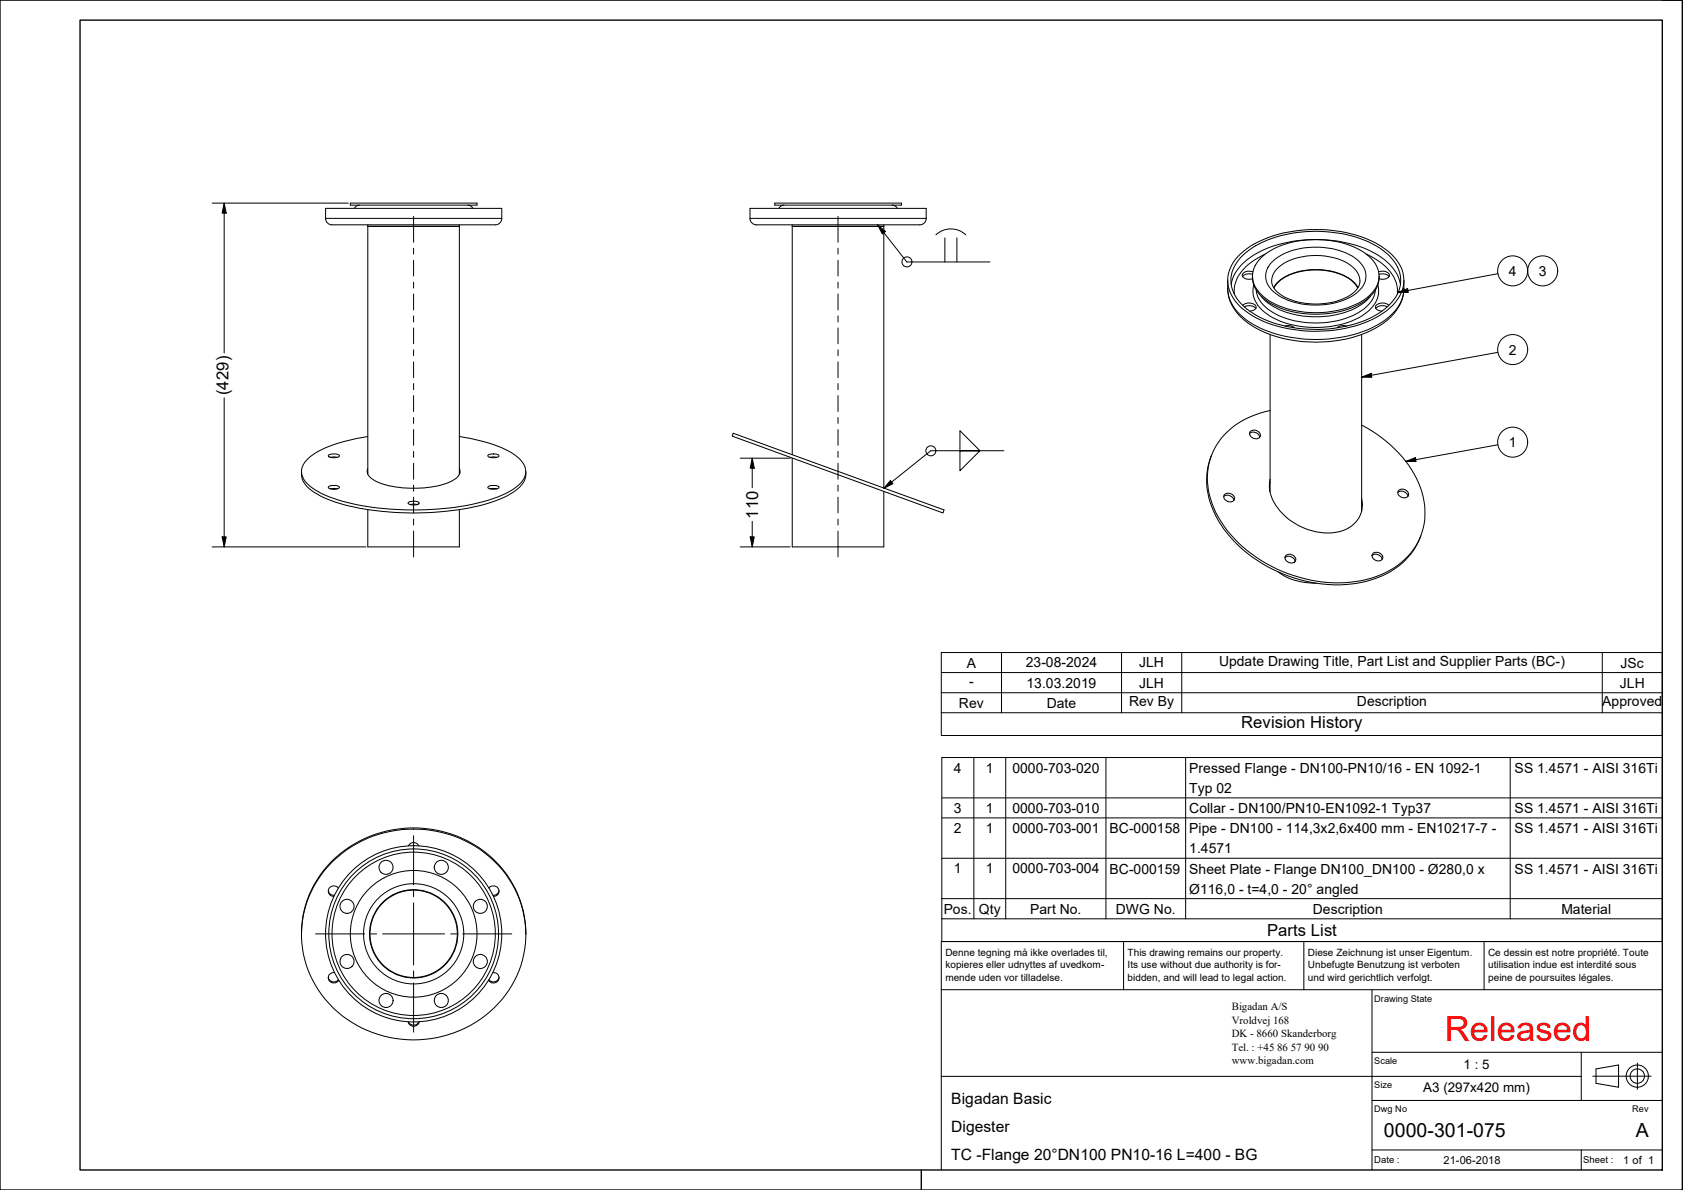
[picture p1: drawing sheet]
<svg xmlns="http://www.w3.org/2000/svg" width="420mm" height="297mm" viewBox="0 0 420 297" stroke-linecap="round" stroke-linejoin="round" font-family="sans-serif">
<!-- layer: Visible -->
<g fill="none" stroke="#000" stroke-width=".25">
<path d="M81.3 54.5a1.59 1.59 0 0 0 1.6 1.6M81.3 54.5v-2.5h44v2.5M82.8 56.1h40.9M87.5 50.7h31.6v.5h-31.6zM89.8 51.2a1.42 1.42 0 0 0-1.3 .8M91.8 56.5h22.9M91.8 56.1v62.3M114.7 56.1v62.3M116.8 51.2a1.42 1.42 0 0 1 1.3 .8M125.3 54.5a1.59 1.59 0 0 1-1.6 1.6M187.2 54.5a1.59 1.59 0 0 0 1.6 1.6h40.8a1.59 1.59 0 0 0 1.6-1.6M187.2 54.5v-2.5h44v2.5"/>
<path d="M193.4 50.7h31.6v.5h-31.6zM195.7 51.2a1.42 1.42 0 0 0-1.3 .8M197.8 56.5h22.8M197.8 56.1v57.4M220.6 56.1v65.7M222.7 51.2a1.42 1.42 0 0 1 1.3 .8M306.5 70a11.7 11.7 0 0 0 6.8 11.7 33.3 33.3 0 0 0 30.4 0 11.8 11.8 0 0 0 6.8-11.7M309.7 64.3a23.8 23.8 0 0 1 15.1-6.4 31.2 31.2 0 0 1 19.8 4.1 9.7 9.7 0 0 1 5 9 11.6 11.6 0 0 1-6.6 7.9 33.2 33.2 0 0 1-29.3-.1 10.9 10.9 0 0 1-6.4-8.7 8.6 8.6 0 0 1 2.4-5.8zM309.7 63.4a26.4 26.4 0 0 1 16-6 32.4 32.4 0 0 1 19 4 10.5 10.5 0 0 1 5.8 9.1 11.1 11.1 0 0 1-6 8.2 34.1 34.1 0 0 1-25.4 2.8 20 20 0 0 1-10.8-6.4 8.3 8.3 0 0 1 1.4-11.7zM310.3 76.2a2.24 2.24 0 0 1 3.3 .3 1.28 1.28 0 0 1-1.6 1.2M310.6 76.6a2.41 2.41 0 0 1 2.9 .4M312.7 68.9a7.7 7.7 0 0 0 4.4 6.8 24.8 24.8 0 0 0 22.8 0 7.7 7.7 0 0 0 4.4-6.8"/>
<path d="M312.7 68.5a2.42 2.42 0 0 0-2.5 .5M312.8 67.8a2.05 2.05 0 0 0-2.7 .9 1.85 1.85 0 0 0 2.6 .9M314.7 64.5a19.4 19.4 0 0 1 13.8-4.7 20.6 20.6 0 0 1 13.2 4.1 6.1 6.1 0 0 1 .3 9.8 19.7 19.7 0 0 1-13 4.3 21.1 21.1 0 0 1-13.4-3.8 6.2 6.2 0 0 1-2.5-7.4l.7-1.2zM317.5 70.1a5.1 5.1 0 0 0 3.3 4.1 17.8 17.8 0 0 0 16.9-.9l1-1a3.5 3.5 0 0 0 .8-2.2M318 71.8a10.5 10.5 0 0 1 7.7-4.3 14.7 14.7 0 0 1 12.6 3.3l.7 1M318 71.9a9.9 9.9 0 0 1 7.4-4.3 16.2 16.2 0 0 1 12 2.4l1.6 1.9M344.2 67.8a2.05 2.05 0 0 1 2.7 .9 1.85 1.85 0 0 1-2.6 .9M344.3 68.5a2.52 2.52 0 0 1 2.5 .5M346.3 76.6a2.41 2.41 0 0 0-2.8 .4M346.7 76.2a2.24 2.24 0 0 0-3.3 .3 1.3 1.3 0 0 0 1.6 1.2M317.1 83.5v39.3M320.8 81.4a2.4 2.4 0 0 1 2.4 .4"/>
<path d="M336.2 81.4a2.51 2.51 0 0 0-2.4 .4M339.9 83.5v44M75.3 117.7a5.5 5.5 0 0 0 3.1 5.2 39.3 39.3 0 0 0 16.8 4.7 72.2 72.2 0 0 0 27.6-2.3 15.7 15.7 0 0 0 7.8-4.8l.6-1.5 .1-1.3M82 113.6l.7-.2a2 2 0 0 1 2.1 .4 2.49 2.49 0 0 1-2.8 0zM82.5 114.2l.9-.2 .8 .2M91.8 117a2.23 2.23 0 0 0 1.5 2.8 23.3 23.3 0 0 0 13.6 1.9 12.5 12.5 0 0 0 7.4-2.8l.6-1-.2-.9M91.8 109a35.5 35.5 0 0 0-13.7 4.5 5 5 0 0 0-2.7 4.9 8.5 8.5 0 0 0 4.9 4.8 56.1 56.1 0 0 0 23 4.1 55.7 55.7 0 0 0 22.9-4.1 8.4 8.4 0 0 0 5-4.8 5 5 0 0 0-2.8-4.9 33.5 33.5 0 0 0-13.7-4.5M91.8 117.8l-.1 .3M114.7 117.8l.1 .3M121.9 113.6l.7-.2a2 2 0 0 1 2 .4 2.49 2.49 0 0 1-2.8 0zM122.3 114.2l.9-.2 .8 .2M183 108.1l52.7 19.2-.3 .7-52.6-19.1z"/>
<path d="M197.8 114.4v22.1h22.8v-13.8M302.5 113.6a18.2 18.2 0 0 0 2.3 17.4 35.6 35.6 0 0 0 31.1 14.9 22.1 22.1 0 0 0 16.4-7.8l1.3-1.8 1.1-2.5M312 108.2a1.59 1.59 0 0 1 2.5 1M312.1 107.8a1.48 1.48 0 0 1 1.7-.3 1.48 1.48 0 0 1 .8 1.5 1.43 1.43 0 0 1-1.8 .4 1.43 1.43 0 0 1-.7-1.6zM317.1 119.6a9.5 9.5 0 0 0 3.2 8.7 15.4 15.4 0 0 0 15.1 4.1 6.7 6.7 0 0 0 4.5-8M317.1 102.5a19.5 19.5 0 0 0-14.2 10 18.2 18.2 0 0 0 2 17.8 35.1 35.1 0 0 0 37.5 14 17.8 17.8 0 0 0 13.1-13.4 21.1 21.1 0 0 0-6.4-17.9 34.7 34.7 0 0 0-9.2-6.9M82.1 121.4l.5-.2a2.46 2.46 0 0 1 2.2 .4 2.3 2.3 0 0 1-2.8 .1zM82.5 122l.9-.1 .8 .1M91.8 127.2v9.3h22.9v-9.3M102 125.4l.2-.1a2.48 2.48 0 0 1 2.4 .3 2.3 2.3 0 0 1-2.7 0zM102.4 126l.6-.2 1.1 .2M121.8 121.5a2.63 2.63 0 0 1 2.8 .1 2.3 2.3 0 0 1-2.8 .1z"/>
<path d="M122.3 122l.9-.1 .8 .1M305.5 123.9a1.59 1.59 0 0 1 2.5 1M305.6 123.6a1.52 1.52 0 0 1 1.6-.4 1.52 1.52 0 0 1 1 1.5 1.45 1.45 0 0 1-1.7 .5 1.45 1.45 0 0 1-.9-1.6zM317.1 120.3l-.2 1.2M320.8 139.2a1.54 1.54 0 0 1 2.5 1M320.9 138.8a1.5 1.5 0 0 1 1.7-.3 1.5 1.5 0 0 1 .8 1.5 1.52 1.52 0 0 1-1.6 .4 1.52 1.52 0 0 1-1-1.4zM339.9 125.1l.2 1.3M342.5 138.7a1.54 1.54 0 0 1 2.5 1M342.7 138.2a1.52 1.52 0 0 1 1.6-.2 1.52 1.52 0 0 1 .9 1.4 1.43 1.43 0 0 1-1.7 .5 1.43 1.43 0 0 1-.9-1.5zM349 122.9a1.62 1.62 0 0 1 2.5 1M349.1 122.5a1.48 1.48 0 0 1 1.7-.3 1.48 1.48 0 0 1 .8 1.6 1.44 1.44 0 0 1-1.8 .3 1.44 1.44 0 0 1-.7-1.6zM319.1 142.8a15.3 15.3 0 0 0 9.5 2.8"/>
<path d="M83.2 214.9a29 29 0 0 1 44.6 5.6 25.4 25.4 0 0 1-9.1 34.7 29 29 0 0 1-39.2-8 25.1 25.1 0 0 1 3.7-32.3zM102 211.1a1.44 1.44 0 0 1 1.3-.8 1.44 1.44 0 0 1 1.3 .8M75.3 233.2a26.4 26.4 0 0 1 19.9-25.4 28.6 28.6 0 0 1 33.6 14.3 25 25 0 0 1 2.5 11.1M82 222.3l.6 1 .9 .2M84.5 221.7a1.36 1.36 0 0 0-2.4 0 1.36 1.36 0 0 0 1.3 2.1M122 221.7a1.35 1.35 0 0 1 2.4 .1 1.35 1.35 0 0 1-1.2 2M124.6 222.3l-.6 1-.9 .2M82 243.9a1.42 1.42 0 0 0 1 1.2 1.42 1.42 0 0 0 1.5-.6M83.5 242.8a1.35 1.35 0 0 0-1.4 1.8 1.35 1.35 0 0 0 2.3 .4l.2-.3M101.9 255.1a1.41 1.41 0 0 0 1.4 1.1 1.41 1.41 0 0 0 1.3-1.1M102 255.1a1.44 1.44 0 0 0 1.3 .8 1.44 1.44 0 0 0 1.3-.8M123.1 242.8a1.36 1.36 0 0 1 1.3 2 1.36 1.36 0 0 1-2.4-.1"/>
<path d="M124.6 243.9a1.42 1.42 0 0 1-1.1 1.2 1.42 1.42 0 0 1-1.5-.6"/>
<circle cx="96.4" cy="216.5" r="1.76"/>
<circle cx="110.2" cy="216.5" r="1.76"/>
<circle cx="86.6" cy="240" r="1.76"/>
<circle cx="86.6" cy="226.2" r="1.76"/>
<circle cx="103.3" cy="233.1" r="22"/>
<circle cx="103.3" cy="233.1" r="21.2"/>
<circle cx="103.3" cy="233.1" r="15.8"/>
<circle cx="103.3" cy="233.1" r="11"/>
<circle cx="103.3" cy="233.1" r="10.9"/>
<circle cx="119.9" cy="240" r="1.76"/>
<circle cx="119.9" cy="226.2" r="1.76"/>
<circle cx="96.4" cy="249.7" r="1.76"/>
<circle cx="110.2" cy="249.7" r="1.76"/>
</g>
<!-- layer: Visible Narrow -->
<g fill="none" stroke="#000" stroke-width=".25">
<path d="M81.3 54.5h44M187.2 54.5h44M306.5 72a10 10 0 0 0 4.5 7.7 31.6 31.6 0 0 0 22 4.7 24.1 24.1 0 0 0 15.1-6.6 8.6 8.6 0 0 0 2.4-5.8M307.4 71a11.4 11.4 0 0 1 6.5-7.9 33.4 33.4 0 0 1 29.2 0 11.6 11.6 0 0 1 6.5 7.9M313 71.1a6.6 6.6 0 0 0 3.3 7.3 23.8 23.8 0 0 0 19.2 2.4 12.6 12.6 0 0 0 8.2-5.8l.5-1.9-.2-2M313.6 72.4a7.8 7.8 0 0 0 5 6 23.3 23.3 0 0 0 20.6-.4 7.5 7.5 0 0 0 4.2-5.6M314.8 73.9a16 16 0 0 0 10.5 5 21.7 21.7 0 0 0 15.2-3.3l1.6-1.7M315.9 63.4a13.7 13.7 0 0 0-7.2 6.5l-.5 1.4-.1 2.1M317.5 70.1a6.7 6.7 0 0 1 5.2-5.4 17 17 0 0 1 14.4 1.5 5 5 0 0 1 2.4 3.9M317.8 65.2a16.3 16.3 0 0 1 12.7-3.4 13.3 13.3 0 0 1 9.6 4.5 4.7 4.7 0 0 1-1.1 6.6 18.4 18.4 0 0 1-15.9 2.6 9.6 9.6 0 0 1-7-5.3 4.8 4.8 0 0 1 1.7-5zM341.1 63.4a13 13 0 0 1 7.5 7.2l.3 1.4v1.4"/>
<circle cx="103.3" cy="233.1" r="12.5"/>
<circle cx="103.3" cy="233.1" r="20.4"/>
</g>
<!-- layer: Symbol -->
<g fill="none" stroke="#000" stroke-width=".25">
<path d="M219.1 56.1l1.9 1.7-.7 .6zM219.1 56.1l7.3 9.3h20.7M233.6 58.6a5.4 5.4 0 0 1 7.5 0M235.9 59.4v6M238.9 59.4v6M349 73l2.4-1 .2 1zM374 68.3l-25 4.7M339.9 94.1l2.4-.9 .2 1zM373.9 88l-34 6.1M222.3 120l.6 .7-2.3 1.2zM239.6 107.5l5 5h-5h5l-5 5zM250.6 112.5h-18.2l-11.8 9.4"/>
<path d="M350.9 115.2l2.4-1 .2 1zM373.9 111l-23 4.2M235 177.9v5.7h180v-5.7M235 172.9v5h180M235 167.9h180M250 162.9v15M280 162.9v15M295 162.9v15M400 162.9v15M415 172.9h-180v-10h180v15M235.1 199.2h179.9M243.1 189.1v40.2"/>
<path d="M251.1 189.1v40.2M276.1 189.1v40.2M296 189.1v40.2M377 189.1v40.2M235.1 204.2h179.9M235.1 214.2h179.9M235.1 224.3h179.9v-35.2h-179.9v40.2M235.1 229.3v5.7h179.9v-5.7M415 224.3v5h-179.9"/>
<circle cx="226.4" cy="65.4" r="1.25"/>
<circle cx="377.6" cy="67.6" r="3.7"/>
<circle cx="385.1" cy="67.6" r="3.7"/>
<circle cx="377.6" cy="87.3" r="3.7"/>
<circle cx="232.4" cy="112.5" r="1.25"/>
<circle cx="377.6" cy="110.4" r="3.7"/>
</g>
<!-- layer: Border -->
<path d="M0 0h420v297h-420zM20 5h395v287h-395zM415 0h5M230 292v5" fill="none" stroke="#000" stroke-width=".34"/>
<!-- layer: Title -->
<g fill="none" stroke="#000" stroke-width=".25">
<path d="M280.5 235v12M325.5 235v12M370.5 235v12M415 235h-180v57M235 247h180M342.5 247v45M235 268.7h159.8M342.5 274.7h72.5M342.5 262.7h72.5M394.8 262.7v12M397.6 268.6h14.6M398.4 266.8l5.7-1v5.6l-5.7-1z"/>
<path d="M408.8 265.3v6.6M342.5 287h72.5M394.8 287v5"/>
<circle cx="408.7" cy="268.6" r="2.77"/>
<circle cx="408.7" cy="268.6" r="1.8"/>
</g>
<!-- layer: Center Mark -->
<path d="M103.3 208.6v12.3M78.8 233.1h12.2M92.5 233.1h1.5M95.5 233.1h15.5M103.3 222.4v1.4M103.3 225.4v15.5M112.5 233.1h1.5M115.5 233.1h12.3M103.3 242.3v1.6M103.3 245.3v12.3" fill="none" stroke="#000" stroke-width=".25"/>
<!-- layer: Dimension -->
<path d="M53 50.7h34M56 50.7l.5 2.5h-1zM56 50.7v37.4M56 99.3v37.2M184.8 114.4h12.5M187.8 114.4l.5 2.5h-1zM187.8 114.4v7.3M53 136.5h38.4M55.5 134h1l-.5 2.5zM184.8 136.5h12.5M187.3 134h1l-.5 2.5zM187.8 130.1v6.4" fill="none" stroke="#000" stroke-width=".25"/>
<path d="M56 50.7l.5 2.5h-1zM187.8 114.4l.5 2.5h-1zM55.5 134h1l-.5 2.5zM187.3 134h1l-.5 2.5z" fill="#000"/>
<!-- layer: Symbol -->
<path d="M219.1 56.1l1.9 1.7-.7 .6zM349 73l2.4-1 .2 1zM339.9 94.1l2.4-.9 .2 1zM222.3 120l.6 .7-2.3 1.2zM350.9 115.2l2.4-1 .2 1z" fill="#000"/>
<!-- layer: Centerline -->
<g fill="none" stroke="#000" stroke-width=".25">
<path d="M103.3 54v6.5M209.2 54v6.5M103.3 62v1.4M103.3 65v3.9M103.3 70.4v1.5M103.3 73.4v4M103.3 78.9v1.5M209.2 62v1.4M209.2 65v3.9M209.2 70.4v1.5M209.2 73.4v4M209.2 78.9v1.5"/>
<path d="M103.3 81.9v3.9M103.3 87.3v1.5M103.3 90.3v4M103.3 95.7v1.6M103.3 98.7v4M209.2 81.9v3.9M209.2 87.3v1.5M209.2 90.3v4M209.2 95.7v1.6M209.2 98.7v4M103.3 104.2v1.5M103.3 107.2v4"/>
<path d="M103.3 112.7v1.5M103.3 115.6v4M209.2 104.2v1.5M209.2 107.2v4M209.2 112.7v1.5M209.2 115.6v4M103.3 121.1v1.5M103.3 124.1v3.9M103.3 129.6v1.4M103.3 132.6v6.4M209.2 121.1v1.5M209.2 124.1v3.9"/>
<path d="M209.2 129.6v1.4M209.2 132.6v6.4"/>
</g>
<text font-size="8.6" fill="#f00" x="360.7" y="259.7">Released</text>
<g font-size="4.9">
<text x="345.5" y="283.7">0000-301-075</text>
<text x="408.3" y="283.8">A</text>
</g>
<g font-size="4.1">
<text x="57.1" y="98.6" transform="rotate(-90 57.1 98.6)">(429)</text>
<text x="189.3" y="129.4" transform="rotate(-90 189.3 129.4)">110</text>
<text x="309.9" y="181.8">Revision History</text>
<text x="316.3" y="233.7">Parts List</text>
</g>
<g font-size="3.9">
<text x="237.5" y="275.5">Bigadan Basic</text>
<text x="237.5" y="282.5">Digester</text>
<text x="237.5" y="289.5">TC -Flange 20°DN100 PN10-16 L=400 - BG</text>
</g>
<g font-size="3.5">
<text x="376.7" y="68.9">4</text>
<text x="384.2" y="68.9">3</text>
<text x="376.7" y="88.5">2</text>
<text x="376.7" y="111.6">1</text>
<text x="241.3" y="166.7">A</text>
<text x="256.1" y="166.6">23-08-2024</text>
<text x="284.4" y="166.6">JLH</text>
<text x="304.3" y="166.3">Update Drawing Title, Part List and Supplier Parts (BC-)</text>
<text x="404.6" y="166.7">JSc</text>
<text x="241.9" y="171.3">-</text>
<text x="256.2" y="171.6">13.03.2019</text>
<text x="284.4" y="171.6">JLH</text>
<text x="404.4" y="171.6">JLH</text>
<text x="239.4" y="176.6">Rev</text>
<text x="261.3" y="176.6">Date</text>
<text x="281.9" y="176.3">Rev By</text>
<text x="338.8" y="176.3">Description</text>
<text x="400" y="176.3">Approved</text>
<text x="238.1" y="192.9">4</text>
<text x="246.1" y="192.9">1</text>
<text x="252.7" y="192.9">0000-703-020</text>
<text x="296.9" y="192.9">Pressed Flange - DN100-PN10/16 - EN 1092-1</text>
<text x="296.9" y="197.9">Typ 02</text>
<text x="378.1" y="192.9">SS 1.4571 - AISI 316Ti</text>
<text x="238.1" y="202.9">3</text>
<text x="246.1" y="202.9">1</text>
<text x="252.7" y="202.9">0000-703-010</text>
<text x="296.9" y="202.9">Collar - DN100/PN10-EN1092-1 Typ37</text>
<text x="378.1" y="202.9">SS 1.4571 - AISI 316Ti</text>
<text x="238.1" y="208">2</text>
<text x="246.1" y="208">1</text>
<text x="252.7" y="208">0000-703-001</text>
<text x="277" y="208">BC-000158</text>
<text x="296.9" y="208">Pipe - DN100 - 114,3x2,6x400 mm - EN10217-7 -</text>
<text x="378.1" y="208">SS 1.4571 - AISI 316Ti</text>
<text x="296.9" y="213">1.4571</text>
<text x="238.1" y="218">1</text>
<text x="246.1" y="218">1</text>
<text x="252.7" y="218">0000-703-004</text>
<text x="277" y="218">BC-000159</text>
<text x="296.9" y="218">Sheet Plate - Flange DN100_DN100 - Ø280,0 x</text>
<text x="378.1" y="218">SS 1.4571 - AISI 316Ti</text>
<text x="296.9" y="223.1">Ø116,0 - t=4,0 - 20° angled</text>
<text x="235.6" y="228.1">Pos.</text>
<text x="244.4" y="228.1">Qty</text>
<text x="257.2" y="228.1">Part No.</text>
<text x="278.6" y="228.1">DWG No.</text>
<text x="327.8" y="228.1">Description</text>
<text x="389.8" y="228.1">Material</text>
</g>
<g font-size="3.3">
<text x="365.4" y="266.9">1 : 5</text>
<text x="355.3" y="272.5">A3 (297x420 mm)</text>
</g>
<g font-size="2.8">
<text x="360.3" y="290.5">21-06-2018</text>
<text x="405.3" y="290.5">1 of 1</text>
</g>
<g font-size="2.7">
<text x="307.5" y="252">Bigadan A/S</text>
<text x="307.5" y="255.5">Vroldvej 168</text>
<text x="307.5" y="262.3">Tel. : +45</text>
<text x="307.5" y="258.9">DK - 8660 Skanderborg</text>
<text x="318.9" y="262.3">86</text>
<text x="322.2" y="262.3">57</text>
<text x="325.6" y="262.3">90</text>
<text x="329.1" y="262.3">90</text>
<text x="307.5" y="265.7">www.bigadan.com</text>
</g>
<g font-size="2.5">
<text x="236" y="238.5">Denne tegning må ikke overlades til,</text>
<text x="281.5" y="238.5">This drawing remains our property.</text>
<text x="326.5" y="238.5">Diese Zeichnung ist unser Eigentum.</text>
<text x="371.5" y="238.5">Ce dessin est notre propriété. Toute</text>
<text x="236" y="241.6">kopieres eller udnyttes af uvedkom-</text>
<text x="236" y="244.8">mende uden vor tilladelse.</text>
<text x="281.5" y="244.8">bidden, and will lead to legal action.</text>
<text x="281.5" y="241.6">Its use without due authority is for-</text>
<text x="326.5" y="241.6">Unbefugte Benutzung ist verboten</text>
<text x="326.5" y="244.8">und wird gerichtlich verfolgt.</text>
<text x="371.5" y="241.6">utilisation indue est interdité sous</text>
<text x="371.5" y="244.8">peine de poursuites légales.</text>
</g>
<g font-size="2.4">
<text x="343.1" y="290.4">Date :</text>
<text x="395.2" y="290.4">Sheet :</text>
</g>
<g font-size="2.3">
<text x="343.1" y="250">Drawing State</text>
<text x="343.1" y="265.7">Scale</text>
<text x="343.1" y="271.7">Size</text>
<text x="343.1" y="277.7">Dwg No</text>
<text x="407.5" y="277.7">Rev</text>
</g>
</svg>
